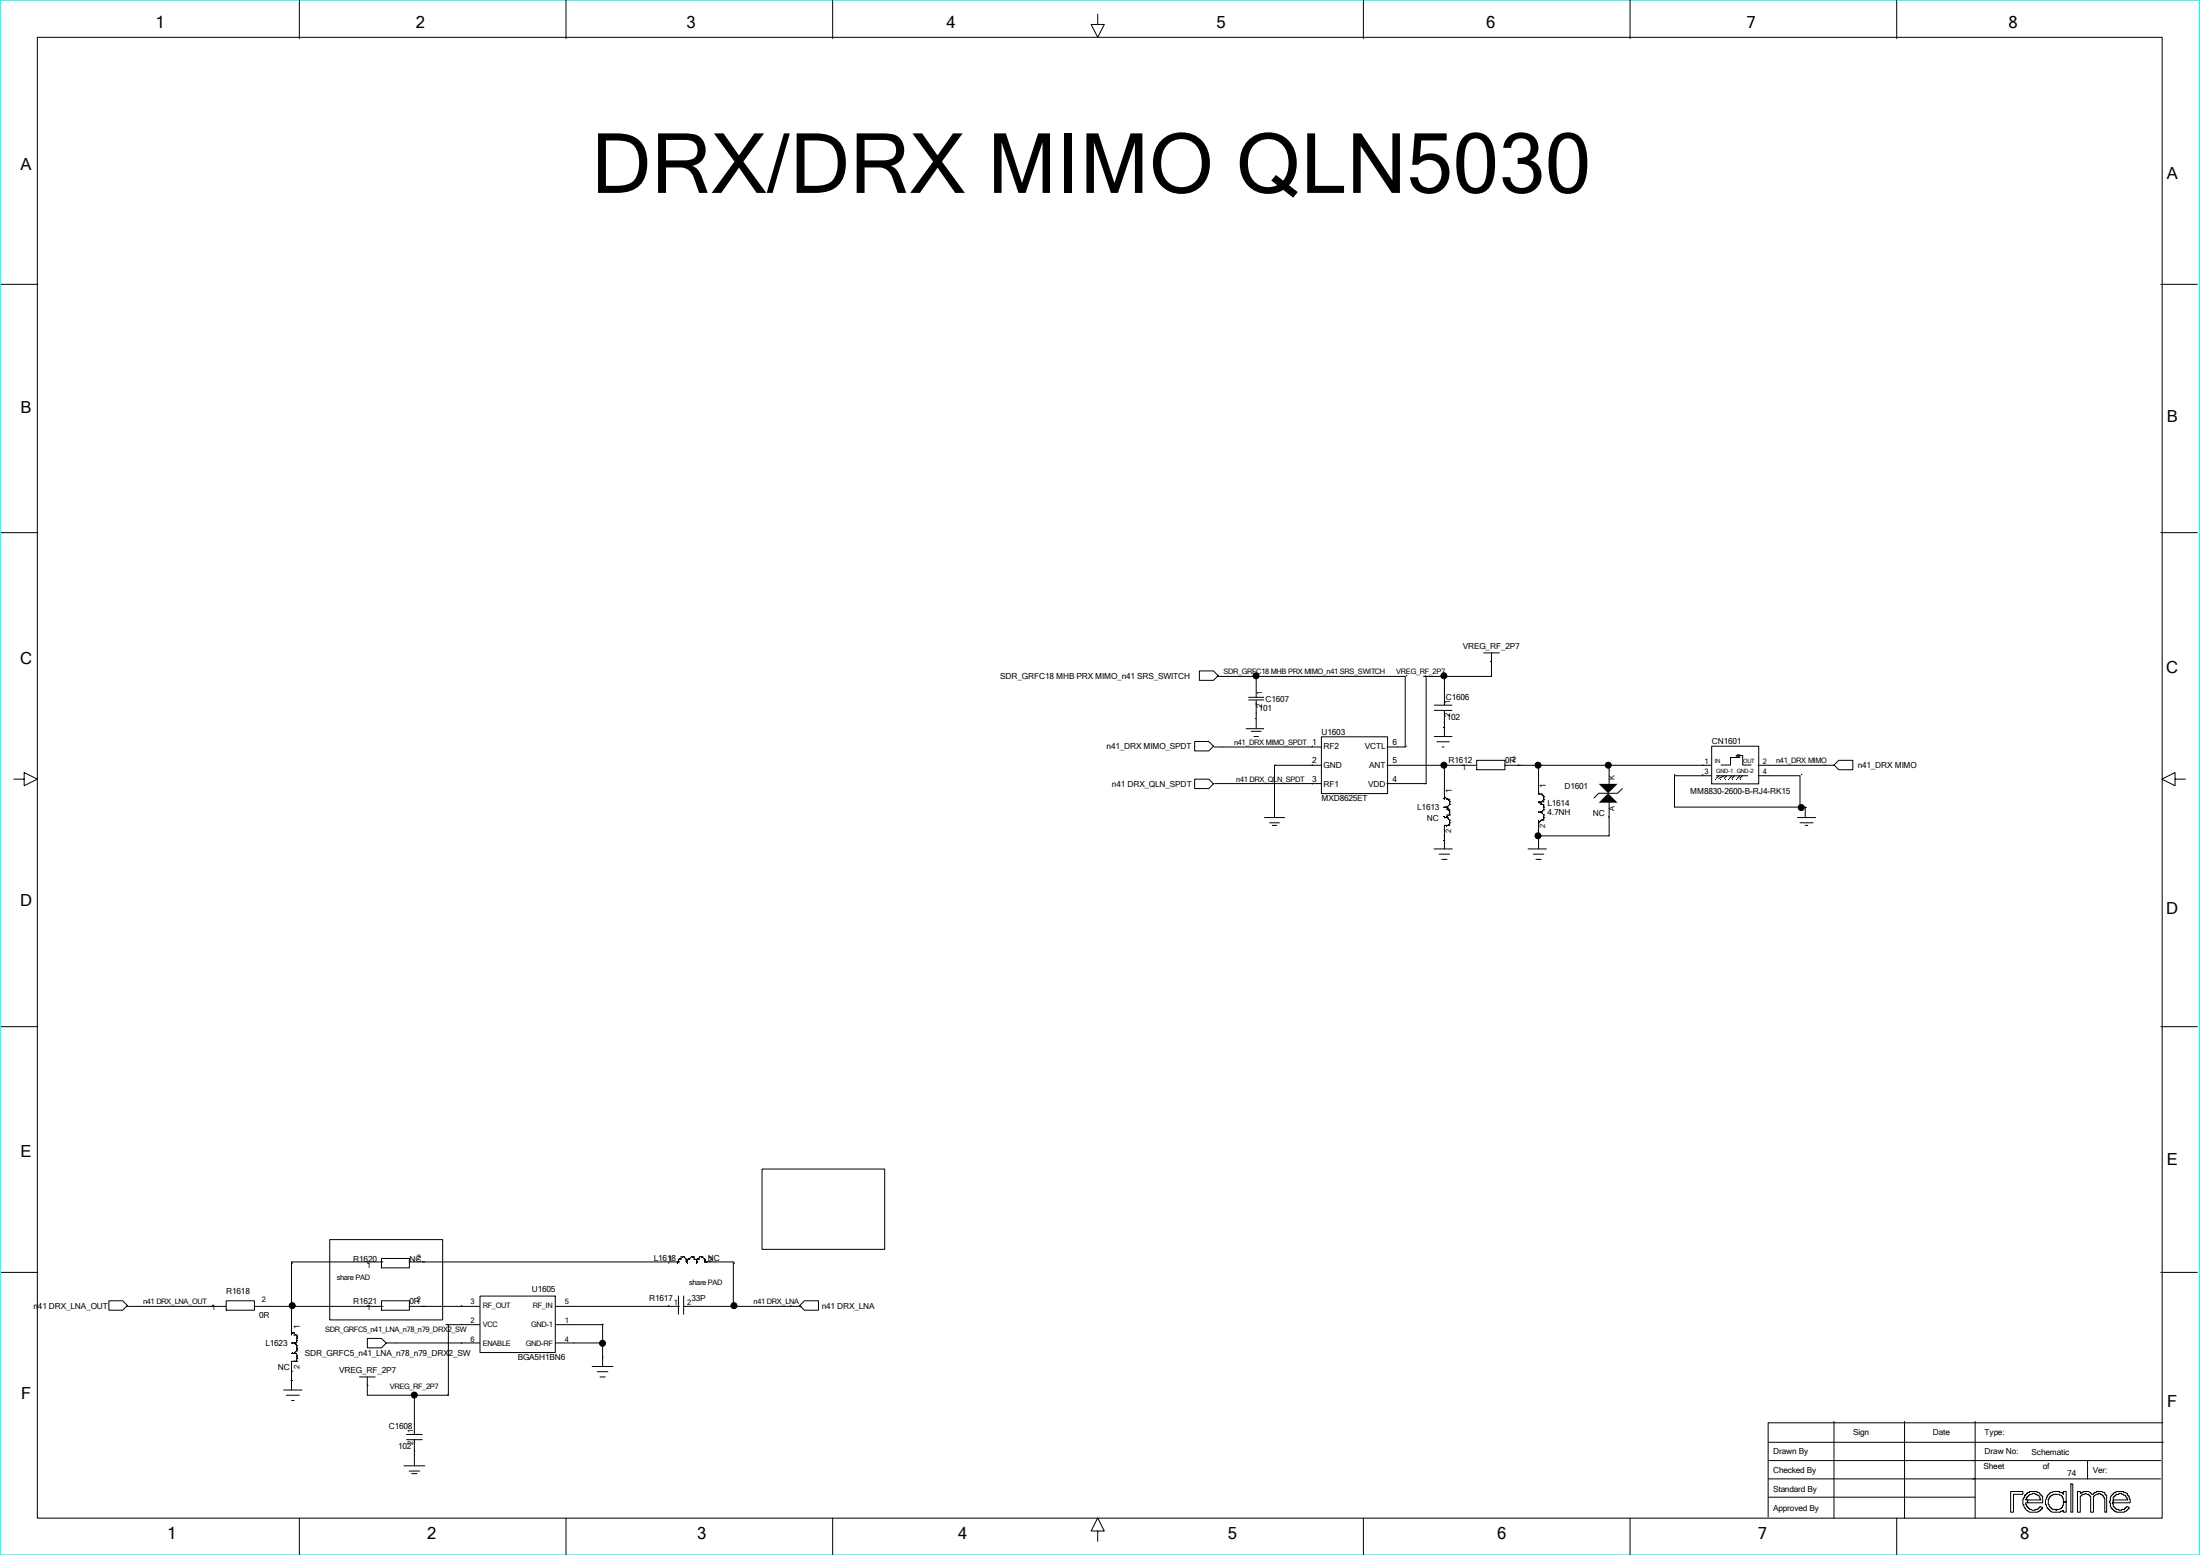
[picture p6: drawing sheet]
<svg xmlns="http://www.w3.org/2000/svg" width="297mm" height="210mm" viewBox="0 0 297 210" stroke-linecap="round" stroke-linejoin="round" font-family="sans-serif">
<path d="M.1 0h296.7v209.8h-296.7z" fill="none" stroke="#0ff" stroke-width=".13"/>
<g fill="none" stroke="#000" stroke-width=".13">
<path d="M40.4 0v5.2M76.4 0v5.2M112.4 0v5.2M184 0v5.2M220 0v5.2M255.9 0v5.2M5 5h286.8v199.9h-286.8zM148.1 1.9v1.4h.9l-.9 1.7-.9-1.7h.9M.2 38.4h4.9M291.6 38.4h4.9M.2 71.9h4.9M291.6 71.9h4.9"/>
<path d="M161.8 90.6h1.9l.7 .6-.7 .6h-1.9zM164.2 91.3h25.4v9.5h-2.5M168.1 98.3h2.5M168.5 94.5h2.1M168.5 94.1h2.1M168.8 98.7h1.4M169.2 99.4h.7M169.5 91.3v2.8M169.5 94.5v3.8M178.3 99.4h8.9v7.7h-8.9zM192.4 91.3v14.5h-5.3M193.5 99.4h2.5"/>
<path d="M193.5 95.9h2.5M193.5 95.2h2.5M194.9 91.3v3.9M194.9 95.9v3.5M200.2 88.1h2.1M201.3 88.1v3.2h-9.2M1.9 105.2h1.4v-.9l1.7 .9-1.7 .8v-.8M161.2 105.2h1.9l.6 .6-.6 .6h-1.9zM161.2 100.1h1.9l.6 .6-.6 .6h-1.9zM163.9 100.8h14.4M163.9 105.8h14.4M170.6 110.3h2.8"/>
<path d="M171.3 111h1.4M171.6 111.4h.7M178.3 103.3h-6.3v7M187.1 103.3h12M193.5 114.6h2.5M193.9 100.1h1.7M194.2 115.3h1.4M194.6 100.8h.3M194.6 116h.7M194.9 108.9h.1M194.9 110.3h.1M194.9 111.4h.1"/>
<path d="M194.9 110.3h.4M194.9 103.3v4.6M194.9 111.4v3.2M194.9 108.9h.4M194.9 107.5l.4 .4M195.3 108.9h.1M195.3 107.9h.1M195.3 111.4h.1M195.3 110.3h.1M195.3 107.9h.3v.7M195.3 108.9v.4h.3v.7M195.3 110.3l.3 .4"/>
<path d="M195.6 108.6h.1M195.6 108.2h.1M195.6 110h.1M195.6 111h.1M195.6 110.7h.1M195.6 110.7v.7h-.7M195.6 108.6l-.3 .3M195.6 110h-.3v.3M199.3 102.6h3.8v1.3h-3.8zM203 103.3h27.9M206.2 114.6h2.5M206.9 115.3h1.4"/>
<path d="M207.3 116h.7M207.6 108.2h.1M207.6 107.2h.1M207.6 109.6h.1M207.6 111h.1M207.6 103.3v3.9M207.6 110.7v3.9M207.6 107.2h.4M207.6 109.6h.4M207.6 108.2l.4 .4M208 108.2h.1M208 107.2h.1"/>
<path d="M208 109.6h.1M208 108.6h.1M208 110.7h.1M208 108.6h.3v.7M208 107.2l.3 .3M208 110.7l-.4 .3M208 109.6l.3 .4M208.3 107.9h.1M208.3 107.5h.1M208.3 109.3h.1M208.3 108.9h.1M208.3 110.3h.1"/>
<path d="M208.3 110h.1M208.3 107.5v.7h-.7M208.3 110v.7h-.3M208.3 109.3l-.3 .3M217.1 103.3v2.5M217.1 108.2v4.6h-9.5M218.9 106.4l-.6 .7h-2.6l-.6 .6M230.9 104.7h-4.9v4.2h17.6v1.4M231 100.7h6.3v5.1h-6.3zM231.6 104.7h4.2M232 104.7l-.4 .3M232.7 104.7l-.7 .3"/>
<path d="M233 104.7l-.3 .3M233.7 104.7l-.3 .3M234.1 104.7l-.4 .3M234.4 101.9h.4M234.8 104.7l-.4 .3M234.8 102.2h-1.3v1.1h-1.3M234.8 102l-.3 .2-.2-.2h.9v1.3h1.1M235.1 104.7l-.3 .3M237.2 103.3h10.3M237.2 104.7h5.7v4.2M242.5 110.3h2.5M242.9 111h1.8"/>
<path d="M243.6 111.4h.3M247.5 103.3l.6-.7h1.9v1.3h-1.9zM293.5 105.2v-.9l-1.8 .9 1.8 .8v-.8h1.4M.2 138.6h4.9M291.6 138.6h4.9M102.8 157.8h16.6v10.8h-16.6zM.2 171.7h4.9M14.7 175.6h1.9l.6 .6-.6 .6h-1.9zM17.1 176.3h13.4M30.5 175.6h3.8v1.2h-3.8zM34.4 176.3h17.3M39.3 179.8h.1"/>
<path d="M39.3 179.8h.4v.4h.3M44.5 167.3h15.2v10.8h-15.2zM51.5 175.6h3.7v1.2h-3.7zM51.5 169.8h3.7v1.3h-3.7zM51.7 170.3h-12.4v9.9M55.2 170.3h36.3M55.2 176.3h9.5M60.1 178.8h4.6M60.5 178.8v9.5h-10.9v-2.5M64.8 174.9h10.1v7.6h-10.1zM75 176.3h16.5M75 178.8h6.3v5.6"/>
<path d="M91.5 170h.1M91.5 170.3h.1M91.5 176.3h.1M91.5 170v.3M91.5 174.9v2.5M92.3 169.6h.1M92.3 169.6l.3 .4M92.3 169.6h-.4v.4h-.4M92.3 176.3h15.8M92.3 174.9v2.5M92.6 170.3h.1M92.6 170h.1"/>
<path d="M92.6 170v.3M92.6 170h.4M93 170h.1M93.3 169.6h.1M93.3 169.6h.4v.4h.7v-.4h.3M93.3 169.6l-.3 .4M94 170.3h.1M94 170h.1M94 170v.3M94.7 169.6h.1M94.7 169.6l.4 .4M95.1 170h.1"/>
<path d="M95.1 170v.3h3.9v6M108.5 175.6h1.9v1.2h-1.9l-.6-.6zM291.6 171.7h4.9M38.3 187.6h2.4M38.6 188.3h1.8M39.3 181.2h.1M39.3 182.7h.1M39.3 182.7h.7v1M39.3 189h.4M39.7 181.2h.1M39.7 182.7h.1M39.7 183.7h.1"/>
<path d="M39.7 181.2l.3 .4M40 180.9h.1M40 180.5h.1M40 180.2h.1M40 182.3h.1M40 182h.1M40 181.6h.1M40 183.7h.1M40 183.4h.1M40 183h.1M40 183.7h-.7v3.9M40 180.2v1h-.7"/>
<path d="M40 181.6v.7M40 182.3l-.3 .4M48.5 185.8h2.1M49.6 180.6h1.9l.6 .7-.6 .6h-1.9zM52 181.2h12.7M54.5 197.8h2.8M54.9 194.3h2.1M54.9 193.6h2.1M55.2 198.5h1.4M55.6 198.9h.7M55.9 188.3v5.3M55.9 194.3v3.5"/>
<path d="M75 181.2h6.3M79.9 184.4h2.8M80.6 185.1h1.4M81 185.8h.7M238.7 194.7h53.2M238.7 199.6h52.9M238.7 197.1h52.9M247.5 191.8v13.1M257 191.8v13.1M266.5 191.8v13.1M281.7 197.1v2.5M291.8 192h-53.2v12.7"/>
<path d="M40.4 204.9v4.9M76.4 204.9v4.9M112.4 204.9v4.9M148.1 206.6h.9l-.9-1.7-.9 1.7h.9v1.4M184 204.9v4.9M220 204.9v4.9M238.7 202.1h27.8M255.9 204.9v4.9M271.3 201.3h1.7v.4h-1.3v2.4h-.4zM273.2 201.8h.1v-.1l.3-.2v-.1h.3v-.1h1v.1h.2l.2 .3h.1v.1l.2 .1v.9h-2v-.4h1.8v-.1h-.1l-.2-.5h-.2v-.1h-.3v-.2h-.4v.2h-.3v.1h-.2v.1l-.2 .2v.2h-.2v.1h.3v.4h-.3v.3h.2v.2l.2 .2v.1h.2v.1h.2l.1 .1 .8-.1 .1-.2h.2v-.2l.3 .2v.1l-.2 .1-.1 .3h-.3v.1h-1.1l-.3-.1v-.2h-.1l-.2-.2h-.1l-.1-.5h-.1v-.8h.1zM276.4 201.7h.1l.1-.3h.3l.1-.1h.9v.1h.4l.1 .3v-.4h.4v1.4h-.4v-.5h-.1v-.3h-.1v-.1h-.3v-.1h-.9v.1h-.2v.1l-.3 .2v.2h-.1v.8h.1v.2h.1v.2h.2l.1 .2h.5v.1h.1v-.1h.4l.3-.1v-.1h.1v-.3h.1v-.5h.4v1.4h-.4v-.3h-.1v.2h-.3v.1h-1.1l-.3-.1-.1-.3h-.1v-.1h-.1l-.2-.3v-.2h-.1v-.7zM279.4 200.3h.3v3.8h-.3z"/>
<path d="M280.3 201.3h.4v.2h.1v-.1h.3v-.1h.8l.2 .1 .1 .3h.3l.1-.3h.3v-.1h.7l.2 .1h.2v.3l.3 .1v2.3h-.3v-1.9h-.1v-.3h-.1l-.2-.2h-.2v-.2h-.3v.2h-.2l-.3 .1v.1h-.1v2.2h-.4v-2.2h-.1l-.1-.2h-.3l-.1-.2h-.2v.2h-.3l-.2 .2h-.1v2.2h-.4zM284.9 201.8h.1v-.1l.3-.2v-.1h.2v-.1h1.1v.1l.5 .1v.3l.2 .1v.4h.1v.5h-2.2v-.4h1.9v-.2h-.2l-.1-.4-.5-.1v-.2h-.4v.2h-.4v.1h-.1v.1l-.2 .2v.7h-.2v.1h.2v.4l.2 .2v.1h.1v.1h.4v.1l.8-.1 .1-.2h.1v-.2l.4 .2v.1l-.2 .1-.2 .3h-.2v.1h-1.2v-.1h-.2v-.2h-.1l-.2-.2h-.1l-.1-.3v-.5h-.2z"/>
<circle cx="169.5" cy="91.2" r=".4"/>
<circle cx="194.8" cy="91.2" r=".4"/>
<circle cx="194.8" cy="103.3" r=".4"/>
<circle cx="207.5" cy="112.8" r=".4"/>
<circle cx="207.5" cy="103.3" r=".4"/>
<circle cx="217" cy="103.3" r=".4"/>
<circle cx="243.1" cy="109" r=".4"/>
<circle cx="39.4" cy="176.2" r=".4"/>
<circle cx="99" cy="176.2" r=".4"/>
<circle cx="55.9" cy="188.3" r=".4"/>
<circle cx="81.3" cy="181.3" r=".4"/>
</g>
<g fill="#000">
<path d="M215.7 105.8h2.6l-1.3 1.3zM217 107.1l1.3 1.2h-2.6z"/>
<circle cx="169.5" cy="91.2" r=".41"/>
<circle cx="194.8" cy="91.2" r=".41"/>
<circle cx="194.8" cy="103.3" r=".41"/>
<circle cx="207.5" cy="103.3" r=".41"/>
<circle cx="207.5" cy="112.8" r=".41"/>
<circle cx="217" cy="103.3" r=".41"/>
<circle cx="243.1" cy="109" r=".41"/>
<circle cx="39.4" cy="176.2" r=".41"/>
<circle cx="99" cy="176.2" r=".41"/>
<circle cx="55.9" cy="188.3" r=".41"/>
<circle cx="81.3" cy="181.3" r=".41"/>
</g>
<text font-size="11.2" x="79.8" y="26">DRX/DRX MIMO QLN5030</text>
<g font-size="2.2">
<text x="21" y="3.8">1</text>
<text x="56.1" y="3.8">2</text>
<text x="92.6" y="3.8">3</text>
<text x="127.7" y="3.8">4</text>
<text x="164.2" y="3.8">5</text>
<text x="200.6" y="3.8">6</text>
<text x="235.7" y="3.8">7</text>
<text x="271" y="3.8">8</text>
<text x="2.8" y="23">A</text>
<text x="292.4" y="24.1">A</text>
<text x="2.8" y="55.8">B</text>
<text x="292.4" y="56.9">B</text>
<text x="2.7" y="89.7">C</text>
<text x="292.3" y="90.8">C</text>
<text x="2.7" y="122.3">D</text>
<text x="292.3" y="123.4">D</text>
<text x="2.8" y="156.1">E</text>
<text x="292.4" y="157.3">E</text>
<text x="2.8" y="188.8">F</text>
<text x="292.4" y="189.9">F</text>
<text x="22.6" y="207.8">1</text>
<text x="57.7" y="207.8">2</text>
<text x="94.1" y="207.8">3</text>
<text x="129.3" y="207.8">4</text>
<text x="165.7" y="207.8">5</text>
<text x="202" y="207.8">6</text>
<text x="237.2" y="207.8">7</text>
<text x="272.6" y="207.8">8</text>
</g>
<g font-size="1.1">
<text x="197.4" y="87.5">VREG_RF_2P7</text>
<text x="135" y="91.6">SDR_GRFC18 MHB PRX MIMO_n41 SRS_SWITCH</text>
<text x="169.9" y="95.9">101</text>
<text x="170.7" y="94.8">C1607</text>
<text x="195.1" y="94.5">C1606</text>
<text x="149.3" y="101.1">n41_DRX MIMO_SPDT</text>
<text x="178.3" y="99.2">U1603</text>
<text x="178.6" y="101.1">RF2</text>
<text x="184.2" y="101.1">VCTL</text>
<text x="187.9" y="100.5">6</text>
<text x="195.2" y="97.2">102</text>
<text x="231" y="100.4">CN1601</text>
<text x="150" y="106.2">n41 DRX_QLN_SPDT</text>
<text x="177.1" y="105.6">3</text>
<text x="177.1" y="103">2</text>
<text x="178.6" y="103.7">GND</text>
<text x="178.6" y="106.2">RF1</text>
<text x="184.6" y="106.2">VDD</text>
<text x="184.8" y="103.7">ANT</text>
<text x="187.9" y="105.6">4</text>
<text x="187.9" y="103">5</text>
<text x="195.5" y="103">R1612</text>
<text x="195.9" y="107.1" transform="rotate(-90 195.9 107.1)">1</text>
<text x="203.1" y="103">0R</text>
<text x="208.6" y="106.4" transform="rotate(-90 208.6 106.4)">1</text>
<text x="211.1" y="106.5">D1601</text>
<text x="228.1" y="107.1">MM8830-2600-B-RJ4-RK15</text>
<text x="250.7" y="103.7">n41_DRX MIMO</text>
<text x="178.3" y="108.1">MXD8625ET</text>
<text x="191.2" y="109.4">L1613</text>
<text x="192.6" y="110.8">NC</text>
<text x="208.8" y="108.7">L1614</text>
<text x="208.8" y="110">4.7NH</text>
<text x="214.9" y="110.2">NC</text>
<text x="47.7" y="170.3">R1620</text>
<text x="55.3" y="170.3">NC</text>
<text x="88.2" y="170.2">L1618</text>
<text x="90.2" y="170.3">1</text>
<text x="95.5" y="170.2">NC</text>
<text x="4.5" y="176.7">n41 DRX_LNA_OUT</text>
<text x="30.5" y="174.7">R1618</text>
<text x="35" y="177.9">0R</text>
<text x="40.5" y="179.4" transform="rotate(-90 40.5 179.4)">1</text>
<text x="47.7" y="176">R1621</text>
<text x="55.3" y="176">0R2</text>
<text x="71.8" y="174.3">U1605</text>
<text x="87.6" y="175.6">R1617</text>
<text x="93.3" y="175.6">33P</text>
<text x="110.9" y="176.6">n41 DRX_LNA</text>
<text x="35.8" y="181.7">L1623</text>
<text x="37.5" y="184.9">NC</text>
<text x="41.2" y="183">SDR_GRFC5_n41_LNA_n78_n79_DRX2_SW</text>
<text x="45.8" y="185.2">VREG_RF_2P7</text>
<text x="69.9" y="183.6">BGA5H1BN6</text>
<text x="52.5" y="192.8">C1608</text>
<text x="53.7" y="195.5">102</text>
<text x="239.3" y="196.3">Drawn By</text>
<text x="250" y="193.7">Sign</text>
<text x="260.8" y="193.7">Date</text>
<text x="267.8" y="193.7">Type:</text>
<text x="267.8" y="196.3">Draw No:</text>
<text x="274.1" y="196.4">Schematic</text>
<text x="239.3" y="198.8">Checked By</text>
<text x="239.3" y="201.3">Standard By</text>
<text x="239.3" y="203.9">Approved By</text>
<text x="267.7" y="198.3">Sheet</text>
<text x="275.7" y="198.3">of</text>
<text x="279" y="199.2">74</text>
<text x="282.4" y="198.8">Ver:</text>
</g>
<g font-size="1">
<text x="165.1" y="91">SDR_GRFC18 MHB PRX MIMO_n41 SRS_SWITCH</text>
<text x="170.3" y="95.5" transform="rotate(-90 170.3 95.5)">2</text>
<text x="170.3" y="93.8" transform="rotate(-90 170.3 93.8)">1</text>
<text x="188.4" y="91">VREG_RF_2P7</text>
<text x="195.7" y="95" transform="rotate(-90 195.7 95)">1</text>
<text x="166.5" y="100.5">n41_DRX MIMO_SPDT 1</text>
<text x="195.7" y="96.8" transform="rotate(-90 195.7 96.8)">2</text>
<text x="166.8" y="105.6">n41 DRX_QLN_SPDT</text>
<text x="197.3" y="103.9">1</text>
<text x="204" y="102.8">2</text>
<text x="217.9" y="105.3" transform="rotate(-90 217.9 105.3)">K</text>
<text x="230" y="104.4">3</text>
<text x="230" y="103.2">1</text>
<text x="237.9" y="103.2">2</text>
<text x="237.9" y="104.4">4</text>
<text x="239.7" y="103">n41_DRX MIMO</text>
<text x="195.8" y="112.4" transform="rotate(-90 195.8 112.4)">2</text>
<text x="208.5" y="111.8" transform="rotate(-90 208.5 111.8)">2</text>
<text x="217.9" y="109.5" transform="rotate(-90 217.9 109.5)">A</text>
<text x="45.4" y="172.8">share PAD</text>
<text x="49.5" y="171.1">1</text>
<text x="56.2" y="170">2</text>
<text x="93" y="173.4">share PAD</text>
<text x="95.6" y="170.3">2</text>
<text x="19.3" y="176">n41 DRX_LNA_OUT</text>
<text x="28.5" y="176.9">1</text>
<text x="35.3" y="175.8">2</text>
<text x="43.9" y="179.8">SDR_GRFC5_n41_LNA_n78_n79_DRX2_SW</text>
<text x="49.5" y="176.9">1</text>
<text x="63.5" y="178.5">2</text>
<text x="63.5" y="176">3</text>
<text x="65.2" y="176.5">RF_OUT</text>
<text x="65.2" y="179.1">VCC</text>
<text x="71.7" y="179.1">GND-1</text>
<text x="71.9" y="176.5">RF_IN</text>
<text x="76.2" y="176">5</text>
<text x="76.2" y="178.5">1</text>
<text x="90.9" y="176.1">1</text>
<text x="92.7" y="176.1">2</text>
<text x="101.7" y="176">n41 DRX_LNA</text>
<text x="40.4" y="184.7" transform="rotate(-90 40.4 184.7)">2</text>
<text x="63.5" y="181.1">6</text>
<text x="65.2" y="181.6">ENABLE</text>
<text x="71" y="181.6">GND-RF</text>
<text x="76.2" y="181.1">4</text>
<text x="52.6" y="187.4">VREG_RF_2P7</text>
<text x="55.8" y="195.1" transform="rotate(-90 55.8 195.1)">2</text>
<text x="55.8" y="193.3" transform="rotate(-90 55.8 193.3)">1</text>
</g>
<g font-size=".8">
<text x="231.4" y="103">IN</text>
<text x="231.6" y="104.3">GND-1 GND-2</text>
<text x="235.2" y="103">OUT</text>
</g>
</svg>
